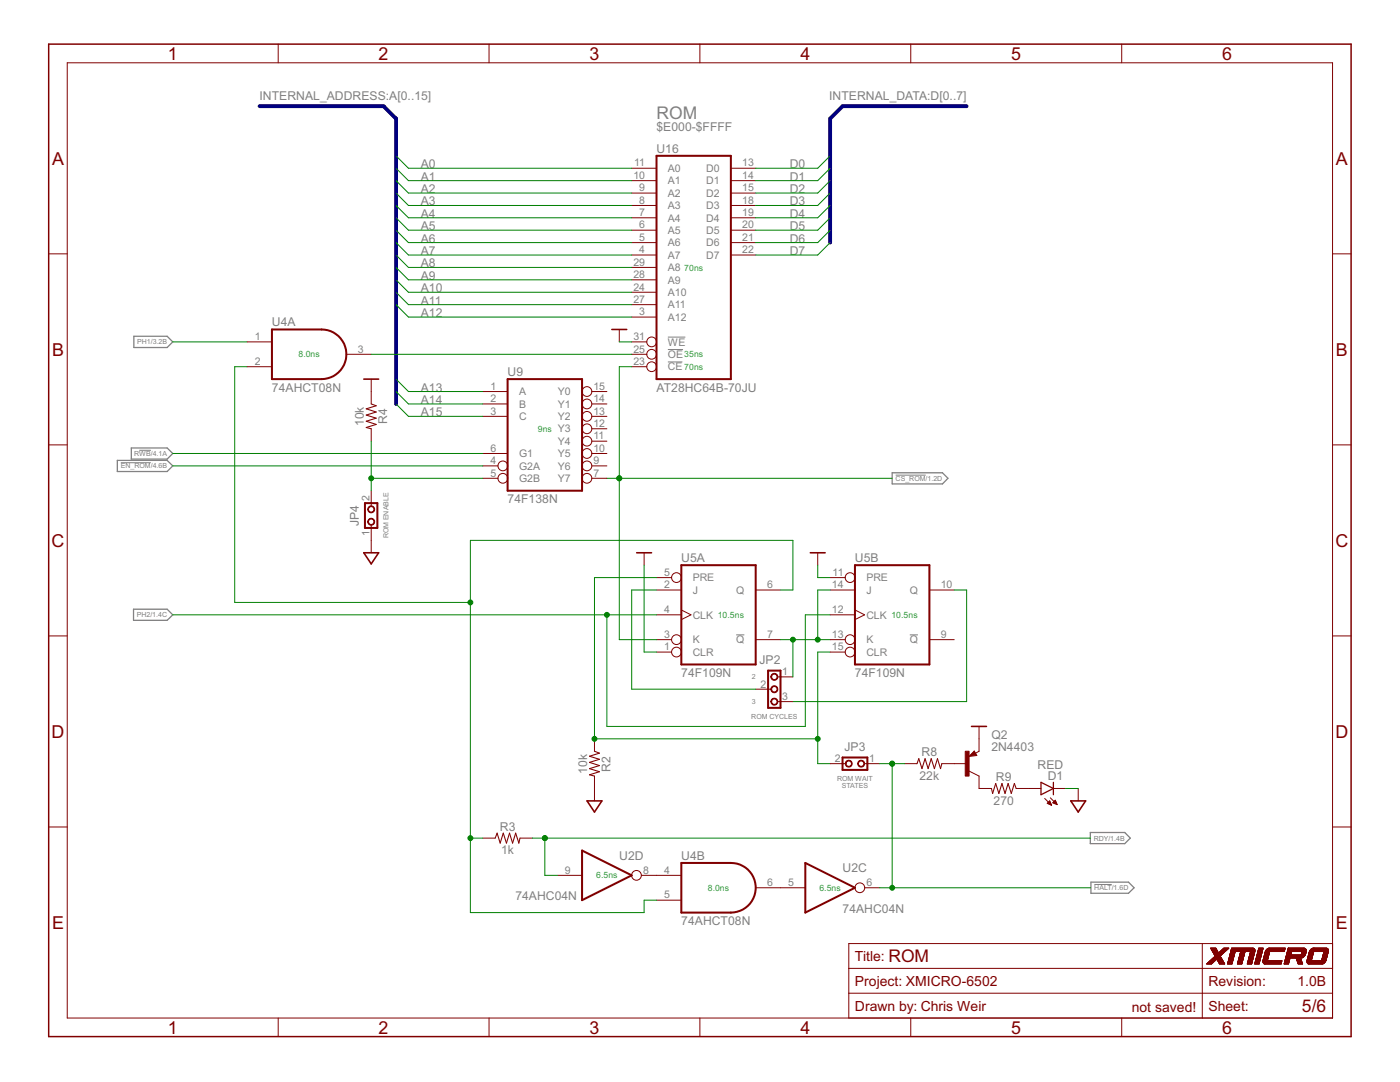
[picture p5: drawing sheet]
<svg xmlns="http://www.w3.org/2000/svg" width="279mm" height="216mm" viewBox="0 0 279 216" stroke-linecap="round" stroke-linejoin="round" font-family="sans-serif">
<path d="M133.3 67.3h3.5M133.3 72.2h2.9M133.3 69.7h3M24.1 92.3h6M27.8 89.9h2.3M178.8 94.8h5.9M146.9 126.7h1.6M181.6 126.7h1.6M218.4 176.5h3.5" fill="none" stroke="#808080" stroke-width=".2"/>
<path d="M26.7 67.1h6.7l1.1 1.1-1.1 1.1h-6.7zM23.4 91.9h10l1.1 1.1-1.1 1.1h-10zM26.2 89.4h7.2l1.1 1.1-1.1 1.1h-7.2zM178.1 94.3h10l1.1 1.1-1.1 1.2h-10zM26.6 121.6h6.8l1.1 1.1-1.1 1.1h-6.8zM217.6 166.1h6.9l1.1 1.1-1.1 1.1h-6.9zM217.7 176h7.5l1.1 1.1-1.1 1.1h-7.5z" fill="none" stroke="#808080" stroke-width=".25"/>
<g fill="none" stroke="#800000" stroke-width=".2">
<path d="M13.4 12.5h252.5v190.6h-252.5zM55.5 8.8v3.7M97.6 8.8v3.7M139.7 8.8v3.7M181.8 8.8v3.7M223.9 8.8v3.7M126.1 38.5h4.9M126.1 36h4.9M126.1 33.6h4.9M145.9 38.5h4.9M145.9 36h4.9M145.9 33.6h4.9"/>
<path d="M9.7 50.7h3.7M126.1 50.9h4.9M126.1 48.4h4.9M126.1 45.9h4.9M126.1 43.5h4.9M126.1 41h4.9M126.1 58.3h4.9M126.1 55.8h4.9M126.1 53.4h4.9M145.9 50.9h4.9M145.9 48.4h4.9M145.9 45.9h4.9"/>
<path d="M145.9 43.5h4.9M145.9 41h4.9M265.9 50.7h3.7M49.3 68.2h5M49.3 73.2h5M69.1 70.7h5M74.1 75.6v5M96.4 78.1h4.9M118.1 78.1h3M123.6 65.7v2.5M126.1 68.2h3M126.1 63.3h4.9"/>
<path d="M126.1 73.2h3M126.1 70.7h3M126.1 60.8h4.9M9.7 88.8h3.7M74.1 85.6v2.4M74.1 97.9v3.1M96.4 80.6h4.9M96.4 83.1h4.9M96.4 93h3M96.4 95.4h3M96.4 90.5h4.9M118.1 80.6h3"/>
<path d="M118.1 83.1h3M118.1 93h3M118.1 95.4h3M118.1 90.5h3M118.1 88h3M118.1 85.6h3M265.9 88.8h3.7M74.1 104.7v5.6M128.5 110.3v2.5M131 117.7h5M131 115.3h3M150.8 117.7h5"/>
<path d="M163.2 110.3v2.5M165.7 117.7h4.9M165.7 115.3h3M185.5 117.7h4.9M9.7 126.9h3.7M131 130.1h3M131 127.6h3M131 122.7h5M136 121.7l1.9 1-1.9 .9M150.8 127.6h5M150.8 137.5h3.1M155.2 135.1h3"/>
<path d="M155.2 140h3M165.7 130.1h3M165.7 127.6h3M165.7 122.7h4.9M170.6 121.7l2 1-2 .9M185.5 127.6h4.9M265.9 126.9h3.7M118.6 147.4v2.5M118.6 154.9v4.9M165.7 152.4h3.1M172.5 152.4h3.1M180.5 152.4h2.5"/>
<path d="M188 152.4h4.9M193.4 153.9l2 1v2.4h2.5M194.4 149.9l.5 .8-1.5 .2zM195.4 144.9v5l-.7 .4M202.8 157.3h5M208.5 159.3l1.4 1.4M209.4 159.9h.1M209.6 159.2l1.4 1.3M210.2 157.3h2.5M210.4 159.9h.3M210.5 159.8h.2M215.2 157.3v2.5"/>
<path d="M9.7 165h3.7M96.4 167.2h2.4M103.8 167.2h2.5M111.2 174.7h5M128 174.7h8M131 179.6h5M150.8 177.1h9.9M172.6 177.1h3M209 160.3l.5-.5 .4 .9zM209 160.3h.7M209.1 160.4h.6M209.2 160.1h.4"/>
<path d="M209.3 160h.3M209.4 160.5h.4M209.7 160.6h.1M210.1 160.2l.5-.5 .4 .8zM210.2 160.1h.6M210.3 160.3h.5M210.3 160h.5M210.5 160.4h.4M210.8 160.5h.1M265.9 165h3.7M169.4 193.2h96.5M169.4 198.2h96.5"/>
<path d="M239.9 188.3v14.8M241.6 189.2h1.1M241.7 189.3h1M241.7 189.4h1M241.7 189.4l1.1 .1M241.8 189.5h1M241.8 192.3h-1M241.8 189.6h1.1M241.9 192.3h-1M241.9 189.6l1 .1M241.9 189.7h1M241.9 192.2l-1 .1"/>
<path d="M241.9 191.3h1.9M241.9 189.7l1.1 .1M242 192.2h-1M242 189.8h1M242 191.3h1.8M242 192.1l-1 .1M242 189.9h1M242.1 190h1M242.1 192.1h-1M242.1 191.2h1.7M242.1 192h-.9M242.1 191.2h1.6"/>
<path d="M242.1 190.1h1M242.1 190.1h2.1M242.2 192h-1M242.2 191.1h1.5M242.2 190.2h1.9M242.2 191.9l-1 .1M242.3 191.1h1.4M242.3 191.9h-1M242.3 191h1.3M242.3 190.4h1.6M242.3 191.8l-.9 .1M242.4 190.9h1.2"/>
<path d="M242.4 191.8h-1M242.4 190.6h1.3M242.4 191.7h-.9M242.5 190.9h1M242.5 190.7h1M242.5 191.7h-1M242.5 190.8h1M242.5 191.6h-.9M242.6 191.6h-1M242.7 191.5l-1 .1M242.7 191.5h-.9M242.8 191.4l-1 .1"/>
<path d="M242.9 191.4l1 .1M242.9 191.5h1M243 191.6h1M243 191.7h1.1M243.1 191.7h1M243.1 191.8h1M243.1 191.8l1 .1M243.1 191.9h1.1M243.2 191.9l1 .1M243.2 192h1M243.2 192.1h1.1M243.3 192.1l1 .1"/>
<path d="M243.3 192.2h1M243.3 192.2l1.1 .1M243.4 192.3h1M243.6 190.7h-1.1M243.6 190.6h-1.2M243.8 190.5h-1.4M243.9 191.4h-2M243.9 190.4h-1.6M244 190.3l-1.7 .1M244.1 190.3h-1.9M244.1 190.2h-1.9M244.2 189.2h1l-1.7 1.6 .9 1.6h-1l-.6-1.1-1 1.1h-1l1.7-1.6"/>
<path d="M244.3 189.2l-1.1 1-.6-1h-1l.9 1.6M244.3 190.1h-1M244.3 190l-1 .1M244.4 190h-1M244.4 189.9h-1M244.5 189.9h-1M244.5 189.8l-1 .1M244.6 189.8h-1M244.6 189.7l-1 .1M244.7 189.7h-1M244.8 189.6l-1 .1M244.8 189.6h-1"/>
<path d="M244.9 189.5h-1M245 189.4l-1 .1M245 192.3h.9M245 192.2h.9M245 189.4h-1M245 192.1h.9M245.1 192h.8M245.1 189.3l-1 .1M245.1 192h.9M245.1 191.9h.9M245.1 191.8h.9M245.1 189.3h-1"/>
<path d="M245.2 191.7h.8M245.2 191.6h.8M245.2 189.2l-1 .1M245.2 191.5h.9M245.2 191.4h.9M245.3 191.3h.8M245.3 191.2h.8M245.3 191.1h.9M245.3 191h.9M245.4 190.9h.8M245.4 190.8h.9M245.4 190.7h.9"/>
<path d="M245.4 190.6h.9M245.5 190.5h.8M245.5 190.4h.9M245.5 190.3h.9M245.5 190.2h.9M245.6 190.2h.8M245.6 190.1h.8M245.6 190h.9M245.6 189.9h.9M245.7 189.7h4.7M245.7 189.6h4.7M245.7 189.5h4.7"/>
<path d="M245.7 189.4h4.7M245.8 189.3h4.5M245.8 189.2l4.4 .1M245.9 192.3h-.9M245.9 192.2l-.9 .1M245.9 192.1h-.9M246 191.9h-.9M246 191.8l-.9 .1M246 191.7h-.8M246.1 191.6h-.9M246.1 191.4l-.9 .1M246.2 191.2h-.9"/>
<path d="M246.2 191.1h-.9M246.2 190.9h-.8M246.3 190.8h-.9M246.3 190.7h-.9M246.3 190.5h-.9M246.4 190.4l-.9 .1M246.4 190.3h-.9M246.4 190.1h-.8M246.5 190l-.9 .1M247 192.3h.8M247 192.1h.9M247 192h.9"/>
<path d="M247.1 192h.8M247.1 191.9h.8M247.1 191.8h.9M247.1 191.7h.9M247.1 191.6h.9M247.2 191.6h.8M247.2 191.5h.9M247.2 191.4h.9M247.2 191.3h.9M247.2 191.2h.9M247.3 191.2h.8M247.3 191h.9"/>
<path d="M247.3 190.9h.9M247.4 190.8h.8M247.4 190.6h.9M247.4 190.5h.9M247.5 190.4h.8M247.5 190.2h.9M247.5 190.1h.9M247.6 190h.8M247.6 189.9h.9M247.6 189.9l-.6 2.5h.8l.7-2.5M247.8 192.3h-.8M247.9 192.2l-.9 .1"/>
<path d="M247.9 192.2h-.9M247.9 192.1h-.9M247.9 191.9l-.8 .1M248 191.8l-.9 .1M248 191.7h-.9M248.1 191.5l-.9 .1M248.1 191.4l-.9 .1M248.1 191.2h-.8M248.2 191.1h-.9M248.2 190.8h-.8M248.3 190.7h-.9M248.3 190.5h-.9"/>
<path d="M248.3 190.4l-.8 .1M248.3 190.4h-.8M248.4 190.3h-.9M248.4 190.1h-.9M248.4 190l-.8 .1M248.9 192.3h.9M249 192.2h.8M249 192.1h.9M249 192h.9M249 191.9h.9M249.1 191.8h.8M249.1 191.7h.9"/>
<path d="M249.1 191.6h.9M249.2 191.4h.8M249.2 191.3h.9M249.2 191.2h.9M249.3 191h.8M249.3 190.9h.8M249.3 190.9h.9M249.3 190.8h.9M249.4 190.6h.8M249.4 190.5h.9M249.4 190.4h.9M249.5 190.3h.8"/>
<path d="M249.5 190.2h.8M249.5 190.1h.9M249.5 190h.9M249.6 190h.8M249.6 189.9h.8M249.6 189.9l-.7 2.5h.9l.6-2.4M249.8 192.2h-.8M249.9 192.1l-.9 .1M250 191.7h-.9M250 191.5h-.8M250 191.4h-.8M250.1 191.3h-.9"/>
<path d="M250.1 189.2h.1M250.1 191.2l-.9 .1M250.1 191.1h-.8M250.1 189.2h-4.3l-.8 3.2h.9l.6-2.5M250.1 191h-.8M250.2 189.2v.1M250.2 190.8h-.9M250.2 190.7h-.8M250.2 189.3h.1M250.3 190.6h-.9M250.3 190.3l-.9 .1M250.3 189.3l.1 .1"/>
<path d="M250.4 190.2h-.9M250.4 189.4v.1M250.4 192.3h.9M250.4 189.8l-4.8 .1M250.4 189.5v.1M250.4 192.2h.9M250.4 189.8h-4.7M250.4 189.6v.2M250.4 189.8v.2M250.5 192.1h.8M250.5 192h.9M250.5 191.9h.9"/>
<path d="M250.6 191.7h.8M250.6 191.6h.9M250.6 191.5h.9M250.7 191.3h.8M250.7 191.2h.9M250.7 191.1h.9M250.7 191h.9M250.8 190.9h.8M250.8 190.9h.9M250.8 190.8h.9M250.8 190.7h.9M250.9 190.6h.8"/>
<path d="M250.9 190.5h.8M250.9 190.5h.9M250.9 190.3h.9M251 190.2h.8M251 190.1h.8M251 190.1h.9M251 189.9h.9M251.1 189.8h.8M251.1 189.7h.8M251.1 189.6h.9M251.1 189.5h.9M251.2 189.4h.8"/>
<path d="M251.2 189.3h.9M251.2 189.2h.9M251.2 189.2h.9l-.8 3.2h-.9zM251.3 192.3h-.9M251.4 192h-.9M251.4 191.9l-.9 .1M251.4 191.9h-.9M251.4 191.8h-.9M251.5 191.6h-.9M251.5 191.5l-.9 .1M251.5 191.4h-.8M251.5 191.3h-.8"/>
<path d="M251.6 191.2h-.9M251.6 191.1l-.9 .1M251.6 191h-.8M251.7 190.9h-.9M251.7 190.6h-.9M251.8 190.5h-.9M251.8 190.4h-.9M251.8 190.2h-.8M251.8 190.1l-.8 .1M251.9 190h-.9M251.9 189.8h-.8M251.9 189.7l-.8 .1"/>
<path d="M252 189.6h-.9M252 189.5h-.9M252.1 191.9h3.7M252.1 191.8h3.7M252.1 189.3l-.9 .1M252.1 191.9l.2 .4M252.1 191.8v.1M252.1 191.7h3.7l-.1 .7-3.4-.1M252.1 192h3.6M252.1 192h3.7M252.1 191.7h3.7M252.1 191.6h.8"/>
<path d="M252.1 191.7v.1M252.1 192.1h3.6M252.1 191.5h.9M252.1 191.5v.2M252.1 191.4h.9M252.1 192.2h3.6M252.2 191.3h.8M252.2 192.2h3.5M252.2 191.2h.8M252.2 191.1h.9M252.2 191h.9M252.2 192.3h3.5"/>
<path d="M252.3 190.9h.8M252.3 190.8h.9M252.3 192.3h3.4M252.3 190.7h.9M252.3 190.6h.9M252.3 190.5h.9M252.4 190.5h.8M252.4 190.4h.8M252.4 190.4h.9M252.4 190.3h.9M252.4 190.2h.9M252.5 190.1h.8"/>
<path d="M252.5 190h.8M252.5 190h.9M252.5 190l-.4 1.5M252.5 189.9h.9M252.5 189.8v.2M252.6 189.8h3.7M252.6 189.7h3.7M252.6 189.7l-.1 .1M252.6 189.7h3.8M252.7 189.6h3.7M252.7 189.5h3.7M252.7 189.5l-.1 .2"/>
<path d="M252.8 189.5h3.6M252.9 189.4h3.5M253 191.6h-.9M253 189.3l-.3 .2M253 191.3h-.9M253 191.2l-.8 .1M253.1 189.3h3.4M253.1 191.1h-.9M253.1 191h-.9M253.1 190.9h-.9M253.2 190.8l-.9 .1M253.2 189.2h3.3l-.2 .7"/>
<path d="M253.2 190.7h-.9M253.2 190.6h-.9M253.2 189.2l-.2 .1M253.3 190.3l-.9 .1M253.4 189.9h-.9M253.4 189.9l-.5 1.8M255.8 191.9h-3.7M255.8 191.8l-3.7 .1M256.3 192.3h.8M256.3 192.3h.9M256.3 192.2h.9M256.3 192.1h.9"/>
<path d="M256.3 189.8l-3.8 .1M256.3 192h.9M256.3 189.7l-3.7 .1M256.4 192h.8M256.4 191.9h.9M256.4 191.8h.9M256.4 189.4h-3.5M256.5 191.7h.8M256.5 191.6h.8M256.5 189.3h-3.5M256.5 191.5h.9M256.5 191.4h.9"/>
<path d="M256.6 191.3h.8M256.6 191.2h2.9M256.7 190.8h3.6M256.8 190.5h3.7M256.8 190.5h.8M256.8 190.4h.8M256.8 190.4h.9M256.8 190.3h.9M256.8 190.2h.9M256.9 190.1h.8M256.9 190h.8M256.9 189.9h.9"/>
<path d="M256.9 189.8h3.8M257 189.7h3.7M257 189.6h3.7M257 189.5h3.7M257 189.5h3.6M257 189.4h3.6M257.1 189.3l3.5 .1M257.1 189.3h3.4M257.1 189.2h3.2M257.1 189.2l3.3 .1M257.1 189.2l-.8 3.2h.8l.4-1.2M257.1 189.2l.7 .7-.2 .6"/>
<path d="M257.2 192.2h-.9M257.2 192.1h-.9M257.2 192h-.8M257.3 191.7h-.9M257.3 191.6h-.8M257.4 191.3h-.9M257.4 191.2l-.8 .1M257.7 190.4h-.9M257.7 190.2h-.9M257.7 190.1l-.8 .1M257.8 190h-.9M257.8 189.9h-.9"/>
<path d="M258.7 191.2l.4 1.2h.9l-.5-1.2M258.7 191.2h.9M258.7 191.3h.9M258.7 191.4h.9M258.8 191.4h.8M258.8 191.5h.9M258.8 191.6h.9M258.8 191.7h.9M258.9 191.7h.8M258.9 191.8h.9M258.9 191.9h.9M259 191.9l.8 .1"/>
<path d="M259 192h.8M259 192.1h.9M259 192.2h.9M259.1 192.2l.8 .1M259.1 192.3h.8M259.7 190.4h.9M259.7 190.3h.9M259.8 190.2h.8M259.8 190.1h.8M259.8 190h.8M259.8 191.1l-3.2 .1M259.8 189.9h.9"/>
<path d="M259.8 189.9l-.1 .6M260 191.1h-3.4M260 191.1l-.5 .1M260.1 191l-3.5 .1M260.1 191h-3.5M260.2 190.9h-3.6M260.2 190.9l-.2 .2M260.2 190.9h-3.5M260.3 190.8l-3.6 .1M260.3 189.2l.2 .1M260.3 190.8h-3.6M260.3 190.8l-.1 .1"/>
<path d="M260.4 190.7h-3.7M260.4 190.6h-3.7M260.5 190.6h-3.8M260.5 189.3l.1 .1M260.5 190.5l-.2 .3M260.5 190.5h-.8M260.5 190.4l-.8 .1M260.5 190.5h.1M260.6 190.4h-.9M260.6 190.4l-.1 .1M260.6 189.4v.1M260.6 190.2h-.8"/>
<path d="M260.6 190.1h-.8M260.6 189.5h.1M260.7 190h-.9M260.7 189.9l-.1 .5M260.7 189.9h-.9M260.7 189.8l-3.8 .1M260.7 189.7h-3.7M260.7 189.6h-3.7M260.7 189.5v.3M260.7 189.8v.1M260.8 191.9l.1 .1M260.9 191.7h3.7"/>
<path d="M260.9 191.6h.8M260.9 191.7l-.1 .2M260.9 192v.1M260.9 192.1h3.5M260.9 191.6v.1M260.9 192.1h3.4M260.9 191.5h.8M260.9 191.4h.9M260.9 192.1v.1M260.9 192.2h3.3M260.9 192.2h.1M260.9 191.3h.9"/>
<path d="M261 192.2h3.2M261 191.2h.8M261 192.2l.1 .1M261 191.1h.9M261 192.3h3.1M261 190.9h.9M261.1 190.8h.8M261.1 192.3h2.9M261.1 190.7h.9M261.1 190.6h.9M261.2 190.4h.8M261.2 190.3h.9"/>
<path d="M261.2 190.2h.9M261.3 190.1h.8M261.3 190h.8M261.3 190l-.4 1.6M261.3 189.9h.9M261.4 189.8l-.1 .2M261.5 189.5h3.6M261.6 189.5h3.5M261.6 189.5l-.2 .3M261.7 189.4h3.3M261.7 191.5l-.8 .1M261.7 189.3h3.3"/>
<path d="M261.7 189.3l-.1 .2M261.8 191.4h-.9M261.8 191.3h-.9M261.9 191.1l-.9 .1M261.9 189.3h3M261.9 189.3h-.2M261.9 191h-.9M261.9 190.9h-.9M261.9 190.8h-.8M262 190.7l-.9 .1M262 189.2h2.8M262 189.2l-.1 .1"/>
<path d="M262 190.5h-.8M262.1 190.3l-.9 .1M262.1 189.2h-.1M262.2 189.9h-.9M262.2 189.2l-.5 2.5M263.8 191.6h.8M263.8 191.5h.9M263.8 191.4h.9M263.8 191.3h.9M263.9 191.3h.8M263.9 191.2h.9M263.9 191.1h.9"/>
<path d="M263.9 191h.9M263.9 190.9h.9M264 190.9h.8M264 190.8h.9M264 190.7h.9M264 190.6h.9M264.1 192.3h-3M264.1 190.5h.8M264.1 190.3h.9M264.2 190.2h.8M264.2 192.2l-.1 .1M264.2 190.1h.8"/>
<path d="M264.2 189.9h.9M264.2 189.9l-.4 1.8M264.4 192h-3.5M264.5 191.9h-3.6M264.5 191.8l-3.6 .1M264.6 191.8h-3.7M264.6 191.7l-.4 .5M264.6 191.6v.1M264.7 191.5h-.9M264.7 189.2h.2M264.7 191.4h-.9M264.7 191.3h-.8"/>
<path d="M264.8 191l-.9 .1M264.8 190.9h-.8M264.9 189.2l.1 .2M264.9 190.6h-.9M264.9 190.5l-.8 .1M265 190.4h-.9M265 190.2h-.9M265 189.4h.1M265 190.1l-.8 .1M265 189.4l-3.4 .1M265 189.4l.1 .2M265.1 190h-.9"/>
<path d="M265.1 189.9l-.5 1.7M265.1 189.6v.1M265.1 189.8l-3.8 .1M265.1 189.8h-3.7M265.1 189.7l-3.7 .1M265.1 189.7h-3.7M265.1 189.6l-3.6 .1M265.1 189.6h-3.6M265.1 189.8v.1M265.1 189.7v.1M265.9 188.3h-96.5v14.8M55.5 203.1v3.7"/>
<path d="M97.6 203.1v3.7M139.7 203.1v3.7M181.8 203.1v3.7M223.9 203.1v3.7"/>
<circle cx="117.1" cy="78.1" r=".97"/>
<circle cx="130" cy="73.2" r=".97"/>
<circle cx="130" cy="70.7" r=".97"/>
<circle cx="130" cy="68.2" r=".97"/>
<circle cx="100.4" cy="93" r=".97"/>
<circle cx="100.4" cy="95.4" r=".97"/>
<circle cx="117.1" cy="95.4" r=".97"/>
<circle cx="117.1" cy="93" r=".97"/>
<circle cx="117.1" cy="90.5" r=".97"/>
<circle cx="117.1" cy="88" r=".97"/>
<circle cx="117.1" cy="83.1" r=".97"/>
<circle cx="117.1" cy="80.6" r=".97"/>
<circle cx="117.1" cy="85.6" r=".97"/>
<circle cx="135" cy="115.3" r=".97"/>
<circle cx="169.7" cy="115.3" r=".97"/>
<circle cx="135" cy="127.6" r=".97"/>
<circle cx="135" cy="130.1" r=".97"/>
<circle cx="169.7" cy="127.6" r=".97"/>
<circle cx="169.7" cy="130.1" r=".97"/>
<circle cx="127" cy="174.7" r=".97"/>
<circle cx="171.6" cy="177.1" r=".97"/>
</g>
<path d="M72.6 75.6h3M122.1 65.7h3M72.6 110.3h3l-1.5 2.2zM127.1 110.3h2.9M161.7 110.3h3M117.2 159.8h2.9l-1.5 2.2zM193.9 144.9h3M213.7 159.8h3l-1.5 2.2z" fill="none" stroke="#800000" stroke-width=".32"/>
<path d="M131 31.1h14.9v44.5h-14.9zM54.3 65.7h9.9a5 5 0 0 1 4.9 5 5 5 0 0 1-4.9 4.9h-9.9zM101.3 75.6h14.9v22.3h-14.9zM72.8 100.4h2.5v4.9h-2.5zM136 112.8h14.8v19.8h-14.8zM170.6 112.8h14.9v19.8h-14.9zM153.3 133.8h2.5v7.4h-2.5zM168.1 151.2h5v2.4h-5zM116.2 169.7l9.9 5-9.9 4.9zM136 172.2h9.9a5 5 0 0 1 4.9 4.9 5 5 0 0 1-4.9 5h-9.9zM160.7 172.2l9.9 4.9-9.9 5z" fill="none" stroke="#800000" stroke-width=".4"/>
<path d="M9.7 8.8h259.9v198h-259.9z" fill="none" stroke="#800000" stroke-width=".3"/>
<g fill="#800000" stroke="#800000" stroke-width=".2">
<path d="M73.6 101.2a.7 .7 0 0 1 1.1 .1 .7 .7 0 0 1-.4 1 .7 .7 0 0 1-.9-.7h.1a.54 .54 0 0 1 .8-.5 .54 .54 0 0 1 .2 .9 .54 .54 0 0 1-.9-.2l-.1-.2h-.1z" fill-rule="evenodd"/>
<path d="M73.6 103.7a.7 .7 0 0 1 1.1 .1 .7 .7 0 0 1-.4 1 .7 .7 0 0 1-.9-.7h.1a.54 .54 0 0 1 .7-.5 .54 .54 0 0 1 .3 .8 .54 .54 0 0 1-.9-.1l-.2-.2z" fill-rule="evenodd"/>
<path d="M168.8 151.9a.69 .69 0 0 1 1.2 .1 .69 .69 0 0 1-.4 1 .69 .69 0 0 1-.9-.6h.1a.55 .55 0 0 1 .9-.5 .55 .55 0 0 1 .1 .9 .55 .55 0 0 1-.9-.2l-.1-.2h-.1z" fill-rule="evenodd"/>
<path d="M171.3 151.9a.69 .69 0 0 1 1.1 .1 .69 .69 0 0 1-.3 1 .69 .69 0 0 1-.9-.6h.1a.55 .55 0 0 1 .8-.5 .55 .55 0 0 1 .1 .9 .55 .55 0 0 1-.9-.2v-.2h-.1z" fill-rule="evenodd"/>
<path d="M154 139.6a.7 .7 0 0 1 1.1 0 .7 .7 0 0 1-.4 1.1 .7 .7 0 0 1-.9-.7h.2a.54 .54 0 0 1 .7-.5 .54 .54 0 0 1 .2 .9 .54 .54 0 0 1-.9-.2v-.2h-.2z" fill-rule="evenodd"/>
<path d="M154 134.6a.7 .7 0 0 1 1.1 .1 .7 .7 0 0 1-.4 1 .7 .7 0 0 1-.9-.6h.2a.54 .54 0 0 1 .7-.6 .54 .54 0 0 1 .2 .9 .54 .54 0 0 1-.9-.2l-.2-.1z" fill-rule="evenodd"/>
<path d="M154 137.1a.7 .7 0 0 1 1.1 .1 .7 .7 0 0 1-.4 1 .7 .7 0 0 1-.9-.7h.2a.54 .54 0 0 1 .7-.5 .54 .54 0 0 1 .2 .9 .54 .54 0 0 1-.9-.2v-.2h-.2z" fill-rule="evenodd"/>
</g>
<path d="M74.1 80.6l1 .4-2 .6 2 .6-2 .6 2 .6-2 .7 2 .6-2 .6 1 .3M118.6 149.9l1 .4-2 .6 2 .6-2 .6 2 .7-2 .6 2 .6-2 .6 1 .3M183 152.4l.4-1 .6 2 .6-2 .6 2 .6-2 .7 2 .6-2 .6 2 .3-1M197.9 157.3l.2 1 .6-2 .6 2 .7-2 .6 2 .6-2 .6 2 .6-2 .4 1M98.8 167.2l.4-1 .6 2 .6-2 .7 2 .6-2 .6 2 .6-2 .6 2 .3-1" fill="none" stroke="#800000" stroke-width=".21"/>
<path d="M194.4 150.5h-.4l.4-.2 .2 .3-.9 .2 .7-.8 .4 .6M207.8 156.1l2.4 1.2-2.4 1.3zM210.2 156.1v2.5" fill="none" stroke="#800000" stroke-width=".25"/>
<path d="M192.6 149.9h.8v5h-.8z" fill="#800000" stroke="#800000" stroke-width=".2"/>
<path d="M51.8 21.2h24.8l2.4 2.5v56.9M192.9 21.2h-24.8l-2.4 2.5v24.7" fill="none" stroke="#000080" stroke-width=".76"/>
<g fill="none" stroke="#008000" stroke-width=".2">
<path d="M79 38.5l2.5 2.5h44.6M79 36l2.5 2.5h44.6M79 33.6l2.5 2.4h44.6M79 31.1l2.5 2.5h44.6M165.7 38.5l-2.5 2.5h-12.4M165.7 36l-2.5 2.5h-12.4M165.7 33.6l-2.5 2.4h-12.4M165.7 31.1l-2.5 2.5h-12.4M79 45.9l2.5 2.5h44.6M79 43.5l2.5 2.4h44.6M79 41l2.5 2.5h44.6M79 48.4l2.5 2.5h44.6"/>
<path d="M79 50.9l2.5 2.5h44.6M79 53.4l2.5 2.4h44.6M79 55.8l2.5 2.5h44.6M79 58.3l2.5 2.5h44.6M165.7 45.9l-2.5 2.5h-12.4M165.7 43.5l-2.5 2.4h-12.4M165.7 41l-2.5 2.5h-12.4M165.7 48.4l-2.5 2.5h-12.4M34.5 68.2h14.8M49.3 73.2h-2.5v47h47.1M74.1 70.7h52M79 60.8l2.5 2.5h44.6"/>
<path d="M79 75.6l2.5 2.5h14.9M79 78.1l2.5 2.5h14.9M123.6 68.2h2.5M126.1 73.2h-2.5v54.4h7.4M34.5 90.5h61.9M34.5 93h61.9M74.1 95.4h22.3M74.1 88v9.9M79 80.6l2.5 2.5h14.9M121.1 95.4h57M128.5 112.8v17.3h2.5M131 115.3h-12.4v32.1h44.6"/>
<path d="M131 117.7h-4.9v19.8h24.7M155.8 117.7h2.4v-9.9h-64.3v74.3h34.6v-2.5h2.5M163.2 112.8v2.5h2.5M165.7 117.7h-2.5v9.9M190.4 117.7h2.5v22.3h-34.7M34.5 122.7h96.5M121.1 122.7v22.2h39.6v-22.2h5M155.8 127.6h9.9M158.2 127.6v7.5M165.7 130.1h-2.5v22.3h2.5M175.6 152.4h4.9M178.1 152.4v24.7"/>
<path d="M212.7 157.3h2.5M93.9 167.2h2.5M106.3 167.2h111.4M108.7 167.2v7.5h2.5M175.6 177.1h42.1"/>
</g>
<g fill="#008000" stroke="#008000" stroke-width=".2">
<circle cx="123.6" cy="95.4" r=".49"/>
<circle cx="74.1" cy="95.4" r=".49"/>
<circle cx="93.9" cy="167.2" r=".49"/>
<circle cx="93.9" cy="120.2" r=".49"/>
<circle cx="163.2" cy="127.6" r=".49"/>
<circle cx="158.2" cy="127.6" r=".49"/>
<circle cx="108.7" cy="167.2" r=".49"/>
<circle cx="178.1" cy="177.1" r=".49"/>
<circle cx="178.1" cy="152.4" r=".49"/>
<circle cx="121.1" cy="122.7" r=".49"/>
<circle cx="118.6" cy="147.4" r=".49"/>
<circle cx="163.2" cy="147.4" r=".49"/>
</g>
<g font-size="4" fill="#800000">
<text x="33.5" y="11.9">1</text>
<text x="75.6" y="11.9">2</text>
<text x="117.6" y="11.9">3</text>
<text x="159.7" y="11.9">4</text>
<text x="201.8" y="11.9">5</text>
<text x="243.9" y="11.9">6</text>
<text x="10.4" y="32.9">A</text>
<text x="266.6" y="32.9">A</text>
<text x="10.4" y="71">B</text>
<text x="266.6" y="71">B</text>
<text x="10.3" y="109.1">C</text>
<text x="266.5" y="109.1">C</text>
<text x="10.3" y="147.2">D</text>
<text x="266.5" y="147.2">D</text>
<text x="10.4" y="185.3">E</text>
<text x="266.6" y="185.3">E</text>
<text x="33.5" y="206.3">1</text>
<text x="75.6" y="206.3">2</text>
<text x="117.6" y="206.3">3</text>
<text x="159.7" y="206.3">4</text>
<text x="201.8" y="206.3">5</text>
<text x="243.9" y="206.3">6</text>
</g>
<text font-size="3.9" fill="#808080" x="131" y="23.7">ROM</text>
<g font-size="3.9" fill="#800000">
<text x="177.3" y="192">ROM</text>
<text x="259.8" y="201.9">5/6</text>
</g>
<g font-size="3.1" fill="#800000">
<text x="170.6" y="191.7">Title:</text>
<text x="170.6" y="196.7">Project: XMICRO-6502</text>
<text x="241.2" y="196.7">Revision:</text>
<text x="259" y="196.7">1.0B</text>
<text x="170.6" y="201.6">Drawn by: Chris Weir</text>
<text x="225.9" y="201.9">not saved!</text>
<text x="241.2" y="201.6">Sheet:</text>
</g>
<g font-size="2.7" fill="#808080">
<text x="51.8" y="19.9">INTERNAL_ADDRESS:A[0..15]</text>
<text x="165.5" y="19.9">INTERNAL_DATA:D[0..7]</text>
<text x="131" y="26.1">$E000-$FFFF</text>
<text x="84" y="33.6">A0</text>
<text x="131" y="30.5">U16</text>
<text x="157.6" y="33.6">D0</text>
<text x="84" y="36">A1</text>
<text x="84" y="38.5">A2</text>
<text x="84" y="41">A3</text>
<text x="157.6" y="41">D3</text>
<text x="157.6" y="38.5">D2</text>
<text x="157.6" y="36">D1</text>
<text x="84" y="43.5">A4</text>
<text x="84" y="45.9">A5</text>
<text x="157.6" y="45.9">D5</text>
<text x="157.6" y="43.5">D4</text>
<text x="84" y="48.4">A6</text>
<text x="84" y="50.9">A7</text>
<text x="84" y="53.4">A8</text>
<text x="157.6" y="48.4">D6</text>
<text x="157.6" y="50.9">D7</text>
<text x="84" y="55.8">A9</text>
<text x="84" y="58.3">A10</text>
<text x="54.3" y="65.1">U4A</text>
<text x="84" y="60.8">A11</text>
<text x="84" y="63.3">A12</text>
<text x="101.3" y="75">U9</text>
<text x="54.3" y="78.1">74AHCT08N</text>
<text x="84" y="78.1">A13</text>
<text x="84" y="80.6">A14</text>
<text x="84" y="83.1">A15</text>
<text x="131" y="78.1">AT28HC64B-70JU</text>
<text x="72.6" y="85" transform="rotate(-90 72.6 85)">10k</text>
<text x="77.3" y="84.6" transform="rotate(-90 77.3 84.6)">R4</text>
<text x="101.3" y="100.4">74F138N</text>
<text x="71.6" y="105" transform="rotate(-90 71.6 105)">JP4</text>
<text x="136" y="112.2">U5A</text>
<text x="170.6" y="112.2">U5B</text>
<text x="136" y="135.1">74F109N</text>
<text x="151.6" y="132.6">JP2</text>
<text x="170.6" y="135.1">74F109N</text>
<text x="168.5" y="149.9">JP3</text>
<text x="197.9" y="149.9">2N4403</text>
<text x="197.9" y="147.4">Q2</text>
<text x="117.2" y="154.4" transform="rotate(-90 117.2 154.4)">10k</text>
<text x="121.9" y="153.9" transform="rotate(-90 121.9 153.9)">R2</text>
<text x="183.5" y="155.6">22k</text>
<text x="183.9" y="150.9">R8</text>
<text x="198.8" y="155.8">R9</text>
<text x="207.1" y="153.5">RED</text>
<text x="209.1" y="155.6">D1</text>
<text x="198.3" y="160.6">270</text>
<text x="99.8" y="165.7">R3</text>
<text x="100" y="170.5">1k</text>
<text x="123.6" y="171.6">U2D</text>
<text x="136" y="171.6">U4B</text>
<text x="102.9" y="179.6">74AHC04N</text>
<text x="168.1" y="174">U2C</text>
<text x="136" y="184.6">74AHCT08N</text>
<text x="168.1" y="182.1">74AHC04N</text>
</g>
<g font-size="2.3" fill="#808080">
<text x="126.4" y="35.7">10</text>
<text x="126.6" y="33.2">11</text>
<text x="133.3" y="34.3">A0</text>
<text x="140.9" y="34.3">D0</text>
<text x="148.1" y="33.2">13</text>
<text x="148.1" y="35.7">14</text>
<text x="127.6" y="40.6">8</text>
<text x="127.6" y="38.2">9</text>
<text x="133.3" y="41.7">A3</text>
<text x="133.3" y="39.3">A2</text>
<text x="133.3" y="36.8">A1</text>
<text x="140.9" y="36.8">D1</text>
<text x="140.9" y="39.3">D2</text>
<text x="140.9" y="41.7">D3</text>
<text x="148.1" y="38.2">15</text>
<text x="148.1" y="40.6">18</text>
<text x="127.6" y="45.6">6</text>
<text x="127.6" y="43.1">7</text>
<text x="133.3" y="46.7">A5</text>
<text x="133.3" y="44.2">A4</text>
<text x="140.9" y="44.2">D4</text>
<text x="140.9" y="46.7">D5</text>
<text x="148.1" y="43.1">19</text>
<text x="148.1" y="45.6">20</text>
<text x="126.4" y="53">29</text>
<text x="127.6" y="50.5">4</text>
<text x="127.6" y="48.1">5</text>
<text x="133.3" y="51.6">A7</text>
<text x="133.3" y="49.2">A6</text>
<text x="140.9" y="49.2">D6</text>
<text x="140.9" y="51.6">D7</text>
<text x="148.1" y="48.1">21</text>
<text x="148.1" y="50.5">22</text>
<text x="126.4" y="58">24</text>
<text x="126.4" y="55.5">28</text>
<text x="133.3" y="59.1">A10</text>
<text x="133.3" y="56.6">A9</text>
<text x="133.3" y="54.1">A8</text>
<text x="126.4" y="60.4">27</text>
<text x="127.6" y="62.9">3</text>
<text x="133.3" y="64">A12</text>
<text x="133.3" y="61.5">A11</text>
<text x="50.8" y="67.9">1</text>
<text x="71.4" y="70.3">3</text>
<text x="126.4" y="67.9">31</text>
<text x="126.4" y="70.3">25</text>
<text x="133.3" y="69">WE</text>
<text x="133.3" y="71.4">OE</text>
<text x="50.8" y="72.8">2</text>
<text x="97.9" y="77.8">1</text>
<text x="118.4" y="77.8">15</text>
<text x="126.4" y="72.8">23</text>
<text x="133.3" y="73.9">CE</text>
<text x="97.9" y="80.2">2</text>
<text x="97.9" y="82.7">3</text>
<text x="103.6" y="78.9">A</text>
<text x="103.6" y="81.3">B</text>
<text x="103.6" y="83.8">C</text>
<text x="111.3" y="83.8">Y2</text>
<text x="111.3" y="81.3">Y1</text>
<text x="111.3" y="78.9">Y0</text>
<text x="118.4" y="82.7">13</text>
<text x="118.4" y="80.2">14</text>
<text x="111.3" y="88.8">Y4</text>
<text x="111.3" y="86.3">Y3</text>
<text x="118.4" y="87.7">11</text>
<text x="118.4" y="85.2">12</text>
<text x="97.9" y="92.6">4</text>
<text x="97.9" y="95.1">5</text>
<text x="97.9" y="90.2">6</text>
<text x="103.6" y="93.7">G2A</text>
<text x="103.6" y="91.2">G1</text>
<text x="111.3" y="93.7">Y6</text>
<text x="111.3" y="91.2">Y5</text>
<text x="118.4" y="95.1">7</text>
<text x="118.4" y="92.6">9</text>
<text x="118.4" y="90.2">10</text>
<text x="73.7" y="100.1" transform="rotate(-90 73.7 100.1)">2</text>
<text x="103.6" y="96.2">G2B</text>
<text x="111.3" y="96.2">Y7</text>
<text x="73.7" y="106.9" transform="rotate(-90 73.7 106.9)">1</text>
<text x="132.5" y="117.4">2</text>
<text x="132.5" y="114.9">5</text>
<text x="138.2" y="118.5">J</text>
<text x="138.2" y="116">PRE</text>
<text x="146.9" y="118.5">Q</text>
<text x="153.1" y="117.4">6</text>
<text x="166" y="117.4">14</text>
<text x="166.2" y="114.9">11</text>
<text x="172.9" y="118.5">J</text>
<text x="172.9" y="116">PRE</text>
<text x="181.6" y="118.5">Q</text>
<text x="187.8" y="117.4">10</text>
<text x="132.5" y="122.3">4</text>
<text x="138.2" y="123.4">CLK</text>
<text x="166" y="122.3">12</text>
<text x="172.9" y="123.4">CLK</text>
<text x="132.5" y="129.8">1</text>
<text x="132.5" y="127.3">3</text>
<text x="138.2" y="130.8">CLR</text>
<text x="138.2" y="128.4">K</text>
<text x="146.9" y="128.4">Q</text>
<text x="153.1" y="127.3">7</text>
<text x="166" y="129.8">15</text>
<text x="166" y="127.3">13</text>
<text x="172.9" y="130.8">CLR</text>
<text x="172.9" y="128.4">K</text>
<text x="181.6" y="128.4">Q</text>
<text x="187.8" y="127.3">9</text>
<text x="151.8" y="137.2">2</text>
<text x="156.1" y="134.7">1</text>
<text x="156.1" y="139.7">3</text>
<text x="166.6" y="152">2</text>
<text x="173.4" y="152">1</text>
<text x="112.7" y="174.3">9</text>
<text x="128.3" y="174.3">8</text>
<text x="132.5" y="174.3">4</text>
<text x="132.5" y="179.3">5</text>
<text x="153.1" y="176.8">6</text>
<text x="157.3" y="176.8">5</text>
<text x="172.9" y="176.8">6</text>
</g>
<g font-size="1.9" fill="#008080">
<text x="136.6" y="54">70ns</text>
<text x="59.6" y="71.3">8.0ns</text>
<text x="136.6" y="71.3">35ns</text>
<text x="136.6" y="73.8">70ns</text>
<text x="107.3" y="86.2">9ns</text>
<text x="143.2" y="123.3">10.5ns</text>
<text x="177.9" y="123.3">10.5ns</text>
<text x="119" y="175.3">6.5ns</text>
<text x="141.3" y="177.7">8.0ns</text>
<text x="163.5" y="177.7">6.5ns</text>
</g>
<g font-size="1.6" fill="#808080">
<text x="27.4" y="68.7">PH1/3.2B</text>
<text x="24.1" y="93.5">EN_ROM/4.6B</text>
<text x="26.8" y="91">RWB/4.1A</text>
<text x="178.7" y="95.9">CS_ROM/1.2D</text>
<text x="77.5" y="107.4" transform="rotate(-90 77.5 107.4)">ROM ENABLE</text>
<text x="27.3" y="123.2">PH2/1.4C</text>
<text x="150" y="135.5">2</text>
<text x="149.9" y="143.5">ROM CYCLES</text>
<text x="150" y="140.5">3</text>
<text x="167" y="155.9">ROM WAIT</text>
<text x="168" y="157.3">STATES</text>
<text x="218.3" y="167.7">RDY/1.4B</text>
<text x="218.4" y="177.6">HALT/1.6D</text>
</g>
</svg>
